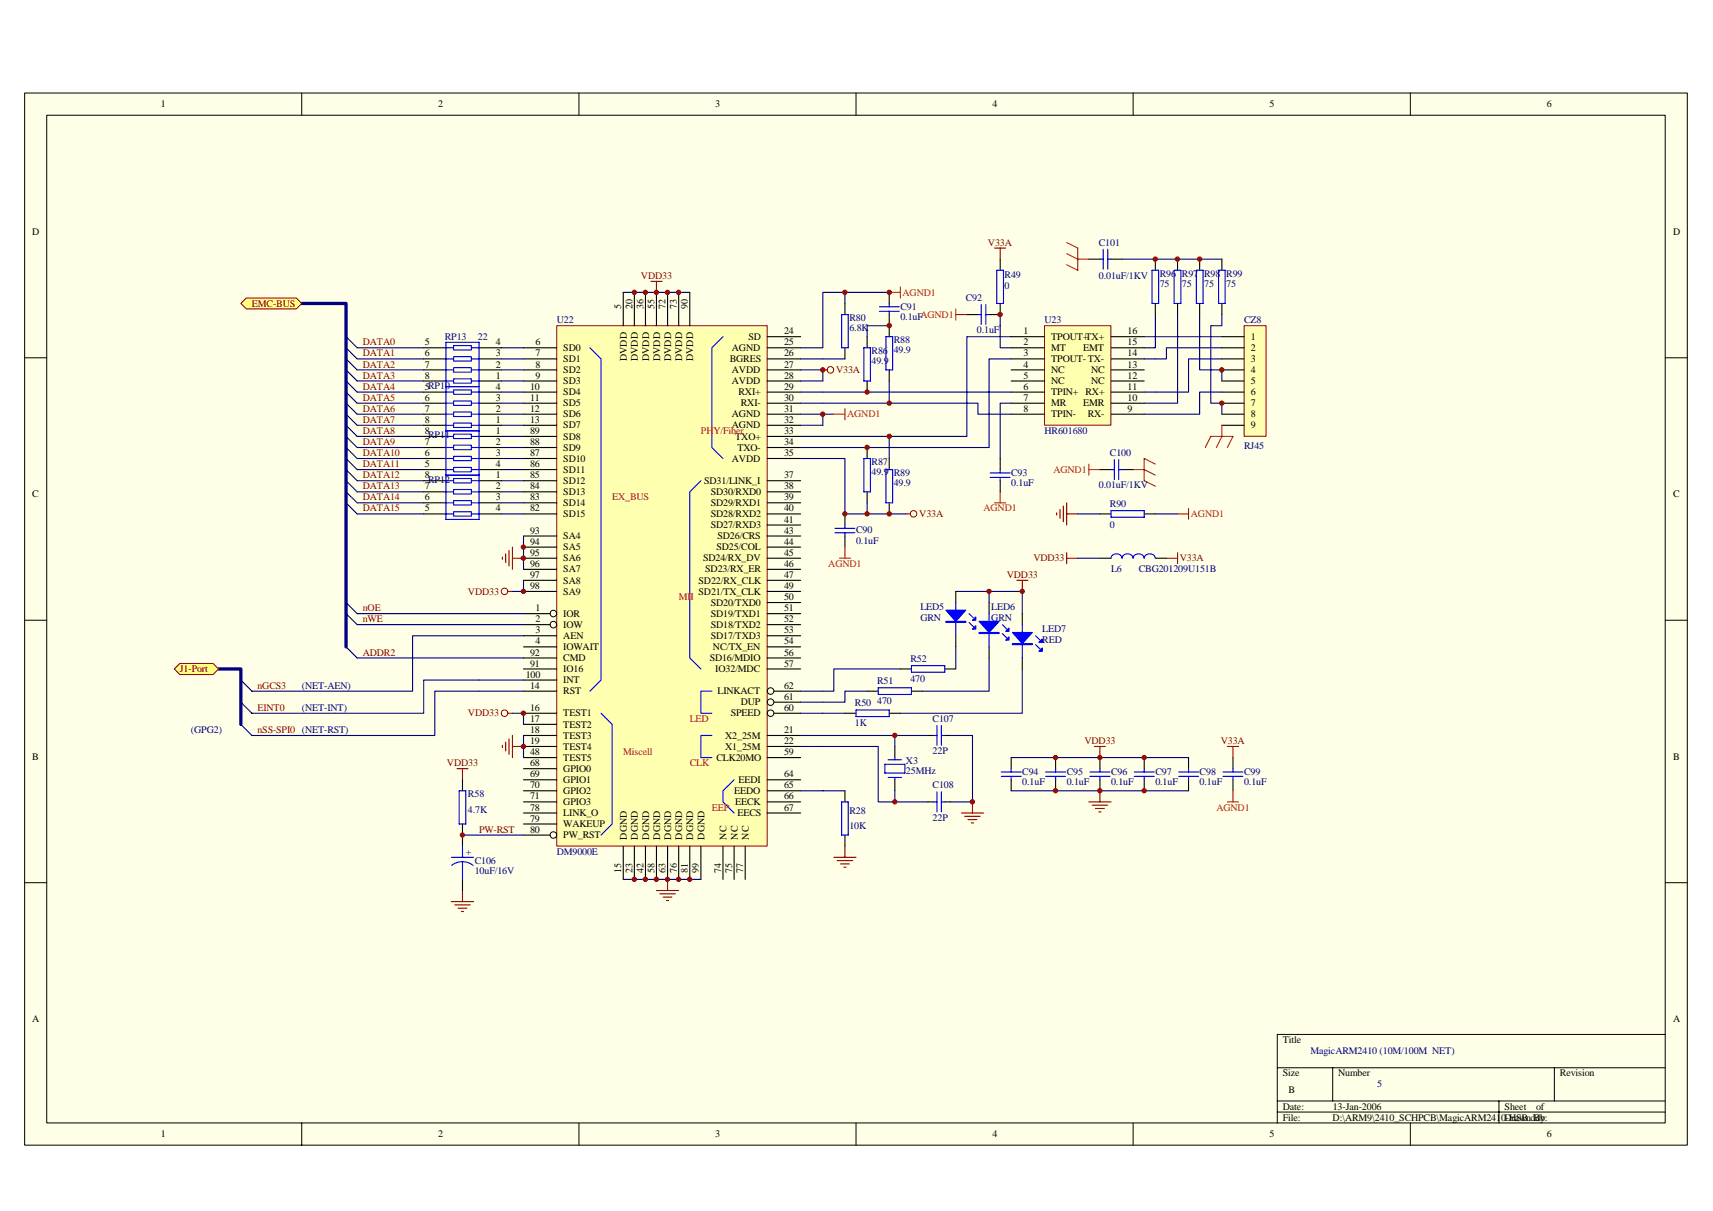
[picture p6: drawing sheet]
<svg xmlns="http://www.w3.org/2000/svg" width="297mm" height="210mm" viewBox="0 0 297 210" stroke-linecap="round" stroke-linejoin="round" font-family="sans-serif">
<path d="M4.3 16.1h288.3v182.5h-288.3z" fill="#ffffe8"/>
<g fill="none" stroke="#000" stroke-width=".17">
<path d="M4.3 16.1h288.3v182.5h-288.3zM8.1 20h280.7v174.7h-280.7zM52.3 16.1v3.9M100.4 16.1v3.9M148.4 16.1v3.9M196.5 16.1v3.9M244.6 16.1v3.9M4.3 62h3.8M288.8 62h3.8M4.3 107.5h3.8M288.8 107.5h3.8M4.3 153.1h3.8"/>
<path d="M288.8 153.1h3.8M288.8 179.4h-67.3v15.3M52.3 194.7v3.9M100.4 194.7v3.9M148.4 194.7v3.9M196.5 194.7v3.9M221.5 185.1h67.3M221.5 190.9h67.3M221.5 192.8h67.3M231.1 185.1v5.8M244.6 194.7v3.9M259.9 190.9v3.8"/>
<path d="M269.5 185.1v5.8"/>
</g>
<path d="M96.6 56.5h36.4v90.2h-36.4z" fill="#ffffb0"/>
<g fill="none" stroke="#800000" stroke-width=".17">
<path d="M96.5 56.5h36.5v90.2h-36.5z"/>
<circle cx="144" cy="64.1" r=".57"/>
<circle cx="158.4" cy="89.1" r=".57"/>
</g>
<g fill="none" stroke="#000" stroke-width=".19">
<path d="M108.1 50.7v5.8M110 50.7v5.8M111.9 50.7v5.8M113.8 50.7v5.8M115.8 50.7v5.8M117.7 50.7v5.8M119.6 50.7v5.8M133.1 58.4h5.7M146.5 52.6v1.9M150.4 58.4v1.9M154.2 50.7v1.9M154.2 54.5v3.9"/>
<path d="M167.7 54.5h1.9M171.5 54.5h1.9M188.8 44.9h1.9M192.7 44.9h1.9M200.3 44.9v2M200.3 52.6v1.9M204.2 44.9v2M204.2 52.6v1.9M208 44.9v2M208 52.6v1.9M211.9 44.9v2M211.9 52.6v1.9"/>
<path d="M90.8 75.7h5.7M90.8 77.6h5.7M90.8 79.5h5.7M90.8 60.3h5.7M90.8 62.2h5.7M90.8 64.1h5.7M90.8 66.1h5.7M90.8 68h5.7M90.8 69.9h5.7M90.8 71.8h5.7M90.8 73.7h5.7M133.1 75.7h5.7"/>
<path d="M133.1 77.6h5.7M133.1 79.5h5.7M133.1 60.3h5.7M133.1 62.2h5.7M133.1 64.1h5.7M133.1 66.1h5.7M133.1 68h5.7M133.1 69.9h5.7M133.1 71.8h5.7M133.1 73.7h5.7M146.5 60.3v1.9M150.4 66.1v1.9"/>
<path d="M150.4 77.6v1.9M154.2 64.1v2M154.2 79.5v1.9M173.4 79.5v1.9M90.8 98.7h5.7M90.8 96.8h5.7M90.8 94.9h5.7M90.8 92.9h5.7M90.8 81.4h5.7M90.8 83.4h5.7M90.8 85.3h5.7M90.8 87.2h5.7"/>
<path d="M90.8 89.1h5.7M133.1 98.7h5.7M133.1 96.8h5.7M133.1 94.9h5.7M133.1 92.9h5.7M133.1 83.4h5.7M133.1 85.3h5.7M133.1 87.2h5.7M133.1 89.1h5.7M133.1 91h5.7M146.5 89.1v1.9M146.5 92.9v2"/>
<path d="M150.4 85.3v1.9M154.2 87.2v1.9M173.4 83.4v1.9M190.7 81.4h2M190.7 89.1h2M194.6 81.4h1.9M198.4 89.1h1.9M90.8 102.6h5.7M90.8 100.6h5.7M90.8 114.1h5.7M90.8 116h5.7M90.8 106.4h4.6"/>
<path d="M90.8 108.3h4.6M90.8 110.2h5.7M90.8 112.2h5.7M90.8 119.8h5.7M90.8 117.9h5.7M133.1 102.6h5.7M133.1 100.6h5.7M133.1 114.1h5.7M133.1 116h5.7M133.1 106.4h5.7M133.1 108.3h5.7M133.1 110.2h5.7"/>
<path d="M133.1 112.2h5.7M133.1 104.5h5.7M134.2 119.8h4.6M90.8 123.7h5.7M90.8 125.6h5.7M90.8 127.5h5.7M90.8 129.4h5.7M90.8 131.4h5.7M90.8 135.2h5.7M90.8 137.1h5.7M90.8 139h5.7M90.8 133.3h5.7"/>
<path d="M133.1 127.5h5.7M133.1 129.4h5.7M133.1 131.4h5.7M133.1 135.2h5.7M133.1 137.1h5.7M133.1 139h5.7M134.2 123.7h4.6M134.2 121.8h4.6M175.3 131.4v1.9M175.3 135.2v1.9M183 131.4v1.9M183 135.2v1.9"/>
<path d="M190.7 131.4v1.9M190.7 135.2v1.9M198.4 131.4v1.9M198.4 135.2v1.9M206.1 131.4v1.9M206.1 135.2v1.9M213.8 131.4v1.9M213.8 135.2v1.9M90.8 141h5.7M90.8 142.9h5.7M90.8 144.8h4.6M108.1 146.7v5.8"/>
<path d="M110 146.7v5.8M111.9 146.7v5.8M113.8 146.7v5.8M115.8 146.7v5.8M117.7 146.7v5.8M119.6 146.7v5.8M121.5 146.7v5.8M125.4 146.7v5.8M127.3 146.7v5.8M129.2 146.7v5.8M133.1 141h5.7"/>
</g>
<g fill="none" stroke="#000" stroke-width=".17">
<circle cx="95.9" cy="108.3" r=".57"/>
<circle cx="95.9" cy="106.4" r=".57"/>
<circle cx="133.6" cy="119.8" r=".57"/>
<circle cx="133.6" cy="121.7" r=".57"/>
<circle cx="133.6" cy="123.7" r=".57"/>
<circle cx="96" cy="144.8" r=".57"/>
</g>
<g fill="none" stroke="#00f" stroke-width=".19">
<path d="M125.4 58.4l-2 1.9v17.3l2 1.9M145.9 54.5h1.2v5.8h-1.2zM152.5 53.2h3.4M152.5 54h3.4M153.6 58.4h1.2v5.7h-1.2zM154.2 52.6v.6M154.2 54v.5M169.6 54.5h.6M170.2 52.8v3.5M170.9 54.5h.6M170.9 52.8v3.5M190.7 44.9h.6"/>
<path d="M191.3 43.2v3.5M192.1 44.9h.6M192.1 43.2v3.5M199.8 46.9h1.1v5.7h-1.1zM203.6 46.9h1.2v5.7h-1.2zM207.5 46.9h1.1v5.7h-1.1zM211.3 46.9h1.1v5.7h-1.1zM102.3 60.3l1.9 1.9v55.7l-1.9 1.9M149.8 60.3h1.1v5.8h-1.1zM149.8 79.5h1.1v5.8h-1.1zM193.2 79.7v3.5M194 79.7v3.5"/>
<path d="M121.5 83.4l-1.9 1.9v28.8l1.9 1.9M144.8 92.4h3.4M144.8 91.6h3.4M146.5 91v.6M146.5 92.4v.5M153.6 81.4h1.2v5.8h-1.2zM171.7 82h3.5M171.7 82.8h3.5M173.4 81.4v.6M173.4 82.8v.6M192.7 88.5h5.7v1.2h-5.7zM192.7 81.4h.5"/>
<path d="M194 81.4h.6M123.4 119.8h-1.9v3.9h1.9M104.2 123.7l1.9 1.9v17.3l-1.9 1.9M123.4 127.5h-1.9v3.9h1.9M127.3 135.2l-1.9 1.9v1.9l1.9 2M173.6 133.9h3.5M173.6 134.6h3.5M175.3 133.3v.6M175.3 134.6v.6M181.3 133.9h3.5M181.3 134.6h3.5M183 133.3v.6"/>
<path d="M183 134.6v.6M189 133.9h3.5M189 134.6h3.5M190.7 133.3v.6M190.7 134.6v.6M196.7 133.9h3.4M196.7 134.6h3.4M198.4 133.3v.6M198.4 134.6v.6M204.4 133.9h3.4M204.4 134.6h3.4M206.1 133.3v.6"/>
<path d="M206.1 134.6v.6M212.1 133.9h3.4M212.1 134.6h3.4M213.8 133.3v.6M213.8 134.6v.6"/>
</g>
<g fill="none" stroke="#000080" stroke-width=".19">
<path d="M146.5 50.7v1.9M154.2 50.7h-11.5v9.6h-3.9M154.2 56.5h-3.8v1.9M173.4 54.5v5.8h1.9M194.6 44.9h17.3M198.4 58.4h13.5M200.3 54.5v5.8h-1.9M204.2 54.5v15.4h-5.8M208 54.5v9.6h3.9v2M211.9 54.5v2h-2v13.4h2v1.9M61.9 62.2h11.6M61.9 68h11.6"/>
<path d="M61.9 60.3h11.6M61.9 64.1h11.6M61.9 66.1h11.6M61.9 69.9h11.6M61.9 71.8h11.6M61.9 73.7h11.6M61.9 75.7h11.6M61.9 77.6h11.6M61.9 79.5h11.6M142.7 64.1v2M142.7 62.2h3.8M144.6 71.8h-1.9v1.9"/>
<path d="M154.2 66.1v3.8M154.2 75.7v3.8M175.3 69.9h-1.9v9.6M211.9 60.3h-9.6v1.9h-3.9M211.9 62.2h-5.8v5.8h-7.7M211.9 68h-3.9v3.8h-9.6M61.9 89.1h11.6M61.9 81.4h11.6M61.9 83.4h11.6M61.9 85.3h11.6M61.9 87.2h11.6M150.4 87.2v1.9h6.7"/>
<path d="M186.9 89.1h3.8M200.3 89.1h3.9M175.3 137.1h30.8M175.3 131.4h30.8"/>
</g>
<g fill="none" stroke="#800000" stroke-width=".19">
<path d="M172.5 43h1.9M173.4 43v1.9M142.7 64.1h.7M157.1 89.1h.8M183.2 88.9v.4M183.8 88.3v1.6M184.4 87.8v2.7M185 87.2v3.8M185 89.1h1.9M188.8 139h3.9M189.4 139.6h2.7M189.8 129.4h1.9"/>
<path d="M190.7 129.4v2M190.7 137.1v1.9M212.8 129.4h2M213.8 129.4v2M190 140.2h1.5M190.5 140.8h.4"/>
</g>
<g fill="none" stroke="#f00" stroke-width=".19">
<path d="M154.2 50.7h1.9M156.1 49.7v2M165.7 53.6v1.9M165.7 54.5h2M185 42.1l1.9 .9v3.9l-1.9-1M185 44l1.9 .9h1.9M144.6 71.8h1.9M146.5 70.9v1.9M145.6 96.8h1.9M146.5 94.9v1.9M172.5 87.2h1.9M173.4 85.3v1.9"/>
<path d="M188.8 81.4h1.9M188.8 80.5v1.9M196.5 81.4h1.9l1.9 1M200.3 80.5l-1.9-1v3.9l1.9 .9M204.2 89.1h1.9M206.1 88.2v1.9M212.8 139h2M213.8 137.1v1.9"/>
</g>
<path d="M215.7 56.5h3.8v19.1h-3.8z" fill="#ffffb0"/>
<path d="M215.7 56.5h3.8v19.1h-3.8z" fill="none" stroke="#800000" stroke-width=".17"/>
<path d="M211.9 58.4h3.8M211.9 60.3h3.8M211.9 62.2h3.8M211.9 64.1h3.8M211.9 66.1h3.8M211.9 68h3.8M211.9 69.9h3.8M211.9 71.8h3.8M211.9 73.7h3.8" fill="none" stroke="#000" stroke-width=".19"/>
<path d="M175.3 58.4h-7.6v17.3h-25M142.7 69.9h26.9v1.9h5.7M142.7 68h32.6M175.3 62.2h-3.8v15.4h-28.8M61.9 106.4h28.9M61.9 108.3h28.9" fill="none" stroke="#000080" stroke-width=".19"/>
<path d="M181.1 56.5h11.5v17.2h-11.5z" fill="#ffffb0"/>
<g fill="none" stroke="#800000" stroke-width=".17">
<path d="M181.1 56.5h11.5v17.2h-11.5z"/>
<circle cx="87.5" cy="102.5" r=".57"/>
<circle cx="87.5" cy="123.7" r=".57"/>
</g>
<g fill="none" stroke="#000" stroke-width=".19">
<path d="M175.3 58.4h5.8M192.7 58.4h5.7M73.5 60.3h3.8M73.5 62.2h3.8M73.5 64.1h3.8M73.5 66.1h3.8M73.5 68h3.8M73.5 69.9h3.8M73.5 71.8h3.8M73.5 73.7h3.8M73.5 75.7h3.8M73.5 77.6h3.8"/>
<path d="M73.5 79.5h3.8M83.1 60.3h3.8M83.1 62.2h3.8M83.1 64.1h3.8M83.1 66.1h3.8M83.1 68h3.8M83.1 69.9h3.8M83.1 71.8h3.8M83.1 73.7h3.8M83.1 75.7h3.8M83.1 77.6h3.8M83.1 79.5h3.8"/>
<path d="M175.3 60.3h5.8M175.3 62.2h5.8M175.3 64.1h5.8M175.3 66.1h5.8M175.3 68h5.8M175.3 69.9h5.8M175.3 71.8h5.8M192.7 60.3h5.7M192.7 62.2h5.7M192.7 64.1h5.7M192.7 66.1h5.7M192.7 68h5.7"/>
<path d="M192.7 69.9h5.7M192.7 71.8h5.7M73.5 83.4h3.8M73.5 85.3h3.8M73.5 87.2h3.8M73.5 89.1h3.8M73.5 81.4h3.8M83.1 83.4h3.8M83.1 85.3h3.8M83.1 87.2h3.8M83.1 89.1h3.8M83.1 81.4h3.8"/>
<path d="M190.7 96.8h2M200.3 96.8h2M150.4 119.8h1.9M156.1 116h1.9M158 119.8h2M163.8 116h1.9M165.7 102.6v1.9M165.7 110.2v2M171.5 104.5v1.9M171.5 112.2v1.9M177.3 106.4v1.9M177.3 114.1v1.9"/>
<path d="M80.2 135.2v1.9M146.5 123.7h1.9M146.5 137.1v1.9M154.2 123.7h1.9M155.2 129.4v2M155.2 135.2v1.9M160.9 139h1M160.9 127.5h1M163.8 139h1M163.8 127.5h1M80.2 142.9v3.8M80.2 152.5v1.9"/>
<path d="M146.5 144.8v1.9"/>
</g>
<g fill="none" stroke="#000080" stroke-width=".19">
<path d="M60 58.4l1.9 1.9M108.1 50.7h11.5M60 60.3l1.9 1.9M60 62.2l1.9 1.9M60 64.1l1.9 2M60 66.1l1.9 1.9M60 68l1.9 1.9M60 69.9l1.9 1.9M60 71.8l1.9 1.9M60 73.7l1.9 2M60 75.7l1.9 1.9M60 77.6l1.9 1.9"/>
<path d="M60 79.5l1.9 1.9M86.9 62.2h3.9M86.9 64.1h3.9M86.9 66.1h3.9M86.9 68h3.9M86.9 69.9h3.9M86.9 71.8h3.9M86.9 73.7h3.9M86.9 75.7h3.9M86.9 77.6h3.9M86.9 60.3h3.9M86.9 79.5h3.9"/>
<path d="M138.8 79.5h7.7v9.6h3.9M138.8 62.2h3.9M138.8 64.1h3.9M138.8 66.1h3.9M138.8 68h3.9M138.8 69.9h3.9M138.8 71.8h3.9M138.8 73.7h3.9M138.8 75.7h3.9M138.8 77.6h3.9M60 81.4l1.9 2M60 83.4l1.9 1.9"/>
<path d="M60 85.3l1.9 1.9M60 87.2l1.9 1.9M86.9 81.4h3.9M86.9 83.4h3.9M86.9 85.3h3.9M86.9 87.2h3.9M86.9 89.1h3.9M90.8 92.9v5.8M186.9 96.8h3.8M60 104.5l1.9 1.9M60 106.4l1.9 1.9M61.9 114.1h28.9"/>
<path d="M83.1 117.9h7.7M83.1 119.8h7.7M90.8 100.6v2h-1.9M150.4 119.8h-3.9v2h-7.7M156.1 116h-11.5v3.8h-5.8M165.7 102.6h11.6v3.8M165.7 112.2v3.8M171.5 114.1v5.7h-11.5M171.5 102.6v1.9M177.3 116v7.7h-21.2M41.8 121.8l1.9 1.9h14.4M88.9 123.7h1.9v1.9"/>
<path d="M90.8 127.5v3.9M138.8 129.4h13.5v9.6h8.6M138.8 123.7h7.7M138.8 127.5h22.1M138.8 137.1h7.7M155.2 127.5v1.9M155.2 137.1v1.9M164.8 127.5h3.8v11.5h-3.8M80.2 144.8h10.6M108.1 152.5h13.4"/>
</g>
<g fill="none" stroke="#800000" stroke-width=".19">
<path d="M112.9 48.8h1.9M113.8 48.8v1.9M87.1 96.6v.4M87.7 96v1.6M88.3 95.4v2.7M88.9 94.9v3.8M88.9 96.8h1.9M185 96.8h1.9M185 95.8v1.9M202.3 96.8h1.9M204.2 95.8v1.9M88.1 102.6h.8"/>
<path d="M176.3 100.6h1.9M177.3 100.6v2M79.2 133.3h1.9M80.2 133.3v1.9M87.1 129.2v.4M87.7 128.7v1.5M88.1 123.7h.8M88.3 128.1v2.7M88.9 127.5v3.9M88.9 129.4h1.9M168.6 139v2M78.3 156.3h3.8"/>
<path d="M78.8 156.9h2.8M79.4 157.5h1.6M80 158.1h.4M80.2 154.4v1.9M113.8 154.4h3.9M114.4 155h2.7M115 155.6h1.5M115.6 156.1h.3M115.8 152.5v1.9M144.6 148.7h3.8M145.2 149.2h2.7M145.8 149.8h1.5"/>
<path d="M146.3 150.4h.4M146.5 146.7v2M166.7 141h3.8M167.3 141.5h2.7M167.8 142.1h1.6M168.4 142.7h.4"/>
</g>
<g fill="none" stroke="#00f" stroke-width=".19">
<path d="M77.3 59.4h5.8v30.7h-5.8zM78.7 59.9h3v.8h-3zM77.3 67h5.8M77.3 73.7h1.4M77.3 74.7h5.8M77.3 71.8h1.4M77.3 69.9h1.4M77.3 68h1.4M77.3 75.7h1.4M77.3 77.6h1.4M77.3 79.5h1.4M77.3 66.1h1.4"/>
<path d="M77.3 64.1h1.4M77.3 62.2h1.4M77.3 60.3h1.4M78.7 73.4h3v.7h-3zM78.7 71.4h3v.8h-3zM78.7 69.5h3v.8h-3zM78.7 67.6h3v.8h-3zM78.7 75.3h3v.8h-3zM78.7 77.2h3v.8h-3zM78.7 79.1h3v.8h-3zM78.7 65.7h3v.7h-3zM78.7 63.8h3v.7h-3z"/>
<path d="M78.7 61.8h3v.8h-3zM81.7 73.7h1.4M81.7 71.8h1.4M81.7 69.9h1.4M81.7 68h1.4M81.7 75.7h1.4M81.7 77.6h1.4M81.7 79.5h1.4M81.7 66.1h1.4M81.7 64.1h1.4M81.7 62.2h1.4M81.7 60.3h1.4"/>
<path d="M77.3 83.4h1.4M77.3 82.4h5.8M77.3 85.3h1.4M77.3 87.2h1.4M77.3 89.1h1.4M77.3 81.4h1.4M78.7 83h3v.7h-3zM78.7 84.9h3v.8h-3zM78.7 86.8h3v.8h-3zM78.7 88.7h3v.8h-3zM78.7 81h3v.8h-3zM81.7 83.4h1.4"/>
<path d="M81.7 85.3h1.4M81.7 87.2h1.4M81.7 89.1h1.4M81.7 81.4h1.4M192.7 96.8a.98 .98 0 0 1 .9-.8 .98 .98 0 0 1 1 .8M194.6 96.8a.97 .97 0 0 1 .9-.8 .97 .97 0 0 1 1 .8M196.5 96.8a.98 .98 0 0 1 .9-.8 .98 .98 0 0 1 1 .8M198.4 96.8a.98 .98 0 0 1 1-.8 .98 .98 0 0 1 .9 .8M152.3 119.3h5.7v1.1h-5.7zM158 115.4h5.8v1.2h-5.8zM165.7 104.5v5.7M168 107.9l.8 .8"/>
<path d="M168 106.4l.8 .8M171.5 106.4v5.8M173.8 109.9l.8 .7M173.8 108.3l.8 .8M177.3 108.3v5.8M179.6 111.8l.8 .7M179.6 110.2l.8 .8M79.6 137.1h1.2v5.8h-1.2zM145.9 139h1.2v5.8h-1.2zM148.4 123.1h5.8v1.1h-5.8zM153.4 132.5h3.5v1.5h-3.5zM154 131.7h2.3"/>
<path d="M154 134.8h2.3M155.2 131.4v.3M155.2 134.8v.4M161.9 139h.6M161.9 127.5h.6M162.5 125.8v3.4M162.5 137.3v3.5M163.2 139h.6M163.2 125.8v3.4M163.2 137.3v3.5M163.2 127.5h.6M78.3 148.7h3.8"/>
<path d="M78.3 150.1a3 3 0 0 1 3.7 0M80.2 146.7v2M80.2 149.4v3.1"/>
</g>
<g fill="#00f" stroke="#00f" stroke-width=".19">
<path d="M164 105.8h3.5l-1.8 1.9z"/>
<path d="M169.2 108.5v.6h-.6z"/>
<path d="M168.6 107.5l.6-.5v.5z"/>
<path d="M169.8 107.7h3.4l-1.7 2z"/>
<path d="M175 110.4v.6h-.6z"/>
<path d="M175 108.9v.6h-.6z"/>
<path d="M175.6 109.7h3.4l-1.7 1.9z"/>
<path d="M180.1 112.9l.6-.5v.5z"/>
<path d="M180.1 111.4l.6-.6v.6z"/>
<path d="M164 107.7h3.5v.2h-3.5z" fill-rule="evenodd"/>
<path d="M169.8 109.7h3.4v.2h-3.4z" fill-rule="evenodd"/>
<path d="M175.6 111.6h3.4v.2h-3.4z" fill-rule="evenodd"/>
</g>
<path d="M52.3 52.6h7.7v59.6M37.9 116h3.9v9.6" fill="none" stroke="#000080" stroke-width=".58"/>
<path d="M30.2 116l1-1h5.8l.9 1-.9 1h-5.8z" fill-rule="evenodd" fill="#ffff80" stroke="#800000" stroke-width=".17"/>
<path d="M83.1 119.8h-7.7v7.7h-31.7l-1.9-1.9M83.1 117.9h-9.6v5.8h-15.4" fill="none" stroke="#000080" stroke-width=".19"/>
<path d="M41.8 52.6l.9-.9h8.7l.9 .9-.9 1h-8.7z" fill-rule="evenodd" fill="#ffff80" stroke="#800000" stroke-width=".17"/>
<path d="M60 112.2l1.9 1.9M90.8 110.2h-19.3v9.6h-27.8l-1.9-1.9" fill="none" stroke="#000080" stroke-width=".19"/>
<path d="M173.4 44.9v2M173.4 52.6v1.9" fill="none" stroke="#000" stroke-width=".19"/>
<path d="M172.8 46.9h1.2v5.7h-1.2z" fill="none" stroke="#00f" stroke-width=".19"/>
<path d="M209 77.6l.9-1.9h3.9l-1 1.9M211.9 73.7v2l-1 1.9" fill="none" stroke="#f00" stroke-width=".19"/>
<g fill="#800000" stroke="#800000" stroke-width=".17">
<circle cx="90.8" cy="102.5" r=".38"/>
<circle cx="90.8" cy="96.8" r=".38"/>
<circle cx="90.8" cy="94.9" r=".38"/>
<circle cx="90.8" cy="129.4" r=".38"/>
<circle cx="119.6" cy="152.5" r=".38"/>
<circle cx="90.8" cy="123.7" r=".38"/>
<circle cx="110" cy="50.7" r=".38"/>
<circle cx="110" cy="152.5" r=".38"/>
<circle cx="111.9" cy="50.7" r=".38"/>
<circle cx="111.9" cy="152.5" r=".38"/>
<circle cx="113.8" cy="50.7" r=".38"/>
<circle cx="113.8" cy="152.5" r=".38"/>
<circle cx="115.7" cy="152.5" r=".38"/>
<circle cx="117.7" cy="50.7" r=".38"/>
<circle cx="115.7" cy="50.7" r=".38"/>
<circle cx="117.7" cy="152.5" r=".38"/>
<circle cx="198.4" cy="137.1" r=".38"/>
<circle cx="198.4" cy="131.3" r=".38"/>
<circle cx="190.7" cy="137.1" r=".38"/>
<circle cx="190.7" cy="131.3" r=".38"/>
<circle cx="183" cy="137.1" r=".38"/>
<circle cx="183" cy="131.3" r=".38"/>
<circle cx="142.7" cy="64.1" r=".38"/>
<circle cx="142.7" cy="71.8" r=".38"/>
<circle cx="146.5" cy="50.7" r=".38"/>
<circle cx="154.2" cy="50.7" r=".38"/>
<circle cx="211.9" cy="69.9" r=".38"/>
<circle cx="211.9" cy="64.1" r=".38"/>
<circle cx="208" cy="44.9" r=".38"/>
<circle cx="204.2" cy="44.9" r=".38"/>
<circle cx="200.3" cy="44.9" r=".38"/>
<circle cx="173.4" cy="54.5" r=".38"/>
<circle cx="154.2" cy="56.4" r=".38"/>
<circle cx="146.5" cy="89.1" r=".38"/>
<circle cx="150.3" cy="89.1" r=".38"/>
<circle cx="154.2" cy="75.7" r=".38"/>
<circle cx="154.2" cy="89.1" r=".38"/>
<circle cx="150.3" cy="77.6" r=".38"/>
<circle cx="154.2" cy="69.9" r=".38"/>
<circle cx="150.3" cy="68" r=".38"/>
<circle cx="171.5" cy="102.5" r=".38"/>
<circle cx="177.3" cy="102.5" r=".38"/>
<circle cx="168.6" cy="139" r=".38"/>
<circle cx="155.2" cy="127.5" r=".38"/>
<circle cx="155.2" cy="139" r=".38"/>
<circle cx="80.2" cy="144.8" r=".38"/>
</g>
<g font-size="1.7">
<text x="27.9" y="18.6">1</text>
<text x="76" y="18.6">2</text>
<text x="124" y="18.6">3</text>
<text x="172.1" y="18.6">4</text>
<text x="220.1" y="18.6">5</text>
<text x="268.2" y="18.6">6</text>
<text x="5.6" y="40.7">D</text>
<text x="290.1" y="40.7">D</text>
<text x="107.7" y="53.6" transform="rotate(-90 107.7 53.6)">5</text>
<text x="109.7" y="53.6" transform="rotate(-90 109.7 53.6)">20</text>
<text x="111.6" y="53.6" transform="rotate(-90 111.6 53.6)">36</text>
<text x="113.5" y="53.6" transform="rotate(-90 113.5 53.6)">55</text>
<text x="115.4" y="53.6" transform="rotate(-90 115.4 53.6)">72</text>
<text x="117.3" y="53.6" transform="rotate(-90 117.3 53.6)">73</text>
<text x="119.3" y="53.6" transform="rotate(-90 119.3 53.6)">90</text>
<text x="73.7" y="59.9">5</text>
<text x="86" y="59.9">4</text>
<text x="92.9" y="59.9">6</text>
<text x="129.8" y="58.9">SD</text>
<text x="136" y="58">24</text>
<text x="136" y="59.9">25</text>
<text x="177.5" y="58">1</text>
<text x="177.5" y="59.9">2</text>
<text x="182.3" y="58.9">TPOUT+TX+</text>
<text x="195.5" y="58">16</text>
<text x="195.5" y="59.9">15</text>
<text x="216.9" y="58.9">1</text>
<text x="73.7" y="65.6">8</text>
<text x="73.7" y="63.7">7</text>
<text x="73.7" y="61.8">6</text>
<text x="86" y="65.6">1</text>
<text x="86" y="63.7">2</text>
<text x="86" y="61.8">3</text>
<text x="92.9" y="61.8">7</text>
<text x="92.9" y="63.7">8</text>
<text x="92.9" y="65.6">9</text>
<text x="97.7" y="60.9">SD0</text>
<text x="97.7" y="62.8">SD1</text>
<text x="97.7" y="64.7">SD2</text>
<text x="108.7" y="62.6" transform="rotate(-90 108.7 62.6)">DVDD</text>
<text x="110.6" y="62.6" transform="rotate(-90 110.6 62.6)">DVDD</text>
<text x="112.5" y="62.6" transform="rotate(-90 112.5 62.6)">DVDD</text>
<text x="114.5" y="62.6" transform="rotate(-90 114.5 62.6)">DVDD</text>
<text x="116.4" y="62.6" transform="rotate(-90 116.4 62.6)">DVDD</text>
<text x="118.3" y="62.6" transform="rotate(-90 118.3 62.6)">DVDD</text>
<text x="120.2" y="62.6" transform="rotate(-90 120.2 62.6)">DVDD</text>
<text x="126.5" y="62.8">BGRES</text>
<text x="126.9" y="60.9">AGND</text>
<text x="126.9" y="64.7">AVDD</text>
<text x="136" y="61.8">26</text>
<text x="136" y="63.7">27</text>
<text x="136" y="65.6">28</text>
<text x="177.5" y="61.8">3</text>
<text x="177.5" y="63.7">4</text>
<text x="177.5" y="65.6">5</text>
<text x="182.3" y="60.9">MT</text>
<text x="182.3" y="62.8">TPOUT-TX-</text>
<text x="182.3" y="64.7">NC</text>
<text x="187.9" y="60.9">EMT</text>
<text x="189.2" y="64.7">NC</text>
<text x="195.5" y="61.8">14</text>
<text x="195.5" y="63.7">13</text>
<text x="195.5" y="65.6">12</text>
<text x="216.9" y="60.9">2</text>
<text x="216.9" y="62.8">3</text>
<text x="216.9" y="64.7">4</text>
<text x="73.7" y="71.4">7</text>
<text x="73.7" y="69.5">6</text>
<text x="73.7" y="67.6">5RP10</text>
<text x="86" y="71.4">2</text>
<text x="86" y="69.5">3</text>
<text x="86" y="67.6">4</text>
<text x="91.9" y="67.6">10</text>
<text x="91.9" y="69.5">11</text>
<text x="91.9" y="71.4">12</text>
<text x="97.7" y="66.6">SD3</text>
<text x="97.7" y="68.5">SD4</text>
<text x="97.7" y="70.4">SD5</text>
<text x="126.9" y="66.6">AVDD</text>
<text x="128.1" y="68.5">RXI+</text>
<text x="128.5" y="70.4">RXI-</text>
<text x="136" y="67.6">29</text>
<text x="136" y="69.5">30</text>
<text x="136" y="71.4">31</text>
<text x="177.5" y="67.6">6</text>
<text x="177.5" y="69.5">7</text>
<text x="177.5" y="71.4">8</text>
<text x="182.3" y="66.6">NC</text>
<text x="182.3" y="68.5">TPIN+ RX+</text>
<text x="182.3" y="70.4">MR</text>
<text x="187.9" y="70.4">EMR</text>
<text x="189.2" y="66.6">NC</text>
<text x="195.5" y="67.6">11</text>
<text x="195.5" y="69.5">10</text>
<text x="195.5" y="71.4">9</text>
<text x="216.9" y="66.6">5</text>
<text x="216.9" y="68.5">6</text>
<text x="216.9" y="70.4">7</text>
<text x="73.7" y="73.3">8</text>
<text x="73.7" y="75.2">8</text>
<text x="73.7" y="77.2">7</text>
<text x="86" y="73.3">1</text>
<text x="86" y="75.2">1</text>
<text x="86" y="77.2">2</text>
<text x="91.9" y="75.2">89</text>
<text x="91.9" y="77.2">88</text>
<text x="91.9" y="73.3">13</text>
<text x="97.7" y="76.2">SD8</text>
<text x="97.7" y="72.4">SD6</text>
<text x="97.7" y="74.3">SD7</text>
<text x="126.9" y="72.4">AGND</text>
<text x="126.9" y="74.3">AGND</text>
<text x="127.5" y="76.2">TXO+</text>
<text x="136" y="75.2">33</text>
<text x="136" y="77.2">34</text>
<text x="136" y="73.3">32</text>
<text x="182.3" y="72.4">TPIN-</text>
<text x="188.6" y="72.4">RX-</text>
<text x="216.9" y="72.4">8</text>
<text x="216.9" y="74.3">9</text>
<text x="73.7" y="82.9">8</text>
<text x="73.7" y="79.1">6</text>
<text x="73.7" y="81">5</text>
<text x="86" y="82.9">1</text>
<text x="86" y="79.1">3</text>
<text x="86" y="81">4</text>
<text x="91.9" y="79.1">87</text>
<text x="91.9" y="81">86</text>
<text x="91.9" y="82.9">85</text>
<text x="97.7" y="78.1">SD9</text>
<text x="97.7" y="80.1">SD10</text>
<text x="97.7" y="82">SD11</text>
<text x="97.7" y="83.9">SD12</text>
<text x="122.1" y="83.9">SD31/LINK_I</text>
<text x="126.9" y="80.1">AVDD</text>
<text x="127.9" y="78.1">TXO-</text>
<text x="136" y="82.9">37</text>
<text x="136" y="79.1">35</text>
<text x="5.6" y="86.2">C</text>
<text x="73.7" y="84.9">7</text>
<text x="73.7" y="86.8">6</text>
<text x="73.7" y="88.7">5</text>
<text x="86" y="84.9">2</text>
<text x="86" y="86.8">3</text>
<text x="86" y="88.7">4</text>
<text x="91.9" y="84.9">84</text>
<text x="91.9" y="86.8">83</text>
<text x="91.9" y="88.7">82</text>
<text x="97.7" y="85.8">SD13</text>
<text x="97.7" y="87.7">SD14</text>
<text x="97.7" y="89.7">SD15</text>
<text x="123.3" y="85.8">SD30/RXD0</text>
<text x="123.3" y="87.7">SD29/RXD1</text>
<text x="123.3" y="89.7">SD28/RXD2</text>
<text x="136" y="84.9">38</text>
<text x="136" y="86.8">39</text>
<text x="136" y="88.7">40</text>
<text x="290.1" y="86.2">C</text>
<text x="91.9" y="94.4">94</text>
<text x="91.9" y="92.5">93</text>
<text x="97.7" y="95.4">SA5</text>
<text x="97.7" y="93.5">SA4</text>
<text x="123.3" y="91.6">SD27/RXD3</text>
<text x="124.2" y="95.4">SD25/COL</text>
<text x="124.4" y="93.5">SD26/CRS</text>
<text x="136" y="90.6">41</text>
<text x="136" y="92.5">43</text>
<text x="136" y="94.4">44</text>
<text x="91.9" y="100.2">97</text>
<text x="91.9" y="98.3">96</text>
<text x="91.9" y="96.4">95</text>
<text x="97.7" y="101.2">SA8</text>
<text x="97.7" y="99.3">SA7</text>
<text x="97.7" y="97.3">SA6</text>
<text x="121.1" y="101.2">SD22/RX_CLK</text>
<text x="121.9" y="97.3">SD24/RX_DV</text>
<text x="122.3" y="99.3">SD23/RX_ER</text>
<text x="136" y="100.2">47</text>
<text x="136" y="96.4">45</text>
<text x="136" y="98.3">46</text>
<text x="91.9" y="102.1">98</text>
<text x="92.9" y="106">1</text>
<text x="92.9" y="107.9">2</text>
<text x="97.7" y="103.1">SA9</text>
<text x="97.7" y="106.9">IOR</text>
<text x="121.1" y="103.1">SD21/TX_CLK</text>
<text x="123.3" y="105">SD20/TXD0</text>
<text x="123.3" y="106.9">SD19/TXD1</text>
<text x="136" y="104.1">50</text>
<text x="136" y="106">51</text>
<text x="136" y="107.9">52</text>
<text x="136" y="102.1">49</text>
<text x="91.9" y="113.7">92</text>
<text x="92.9" y="109.8">3</text>
<text x="92.9" y="111.7">4</text>
<text x="97.7" y="108.9">IOW</text>
<text x="97.7" y="110.8">AEN</text>
<text x="97.7" y="112.7">IOWAIT</text>
<text x="123.3" y="108.9">SD18/TXD2</text>
<text x="123.3" y="110.8">SD17/TXD3</text>
<text x="123.6" y="112.7">NC/TX_EN</text>
<text x="136" y="111.7">54</text>
<text x="136" y="109.8">53</text>
<text x="136" y="113.7">56</text>
<text x="91.2" y="117.5">100</text>
<text x="91.9" y="115.6">91</text>
<text x="91.9" y="119.4">14</text>
<text x="97.7" y="114.6">CMD</text>
<text x="97.7" y="116.5">IO16</text>
<text x="97.7" y="118.5">INT</text>
<text x="123.1" y="114.6">SD16/MDIO</text>
<text x="124" y="116.5">IO32/MDC</text>
<text x="136" y="119.4">62</text>
<text x="136" y="115.6">57</text>
<text x="91.9" y="123.3">16</text>
<text x="91.9" y="125.2">17</text>
<text x="97.7" y="120.4">RST</text>
<text x="97.7" y="124.2">TEST1</text>
<text x="124.4" y="120.4">LINKACT</text>
<text x="126.7" y="124.2">SPEED</text>
<text x="128.5" y="122.3">DUP</text>
<text x="136" y="123.3">60</text>
<text x="136" y="121.3">61</text>
<text x="5.6" y="131.7">B</text>
<text x="91.9" y="127.1">18</text>
<text x="91.9" y="129">19</text>
<text x="91.9" y="130.9">48</text>
<text x="97.7" y="126.2">TEST2</text>
<text x="97.7" y="128.1">TEST3</text>
<text x="97.7" y="130">TEST4</text>
<text x="97.7" y="131.9">TEST5</text>
<text x="124.2" y="131.9">CLK20MO</text>
<text x="125.7" y="128.1">X2_25M</text>
<text x="125.7" y="130">X1_25M</text>
<text x="136" y="127.1">21</text>
<text x="136" y="129">22</text>
<text x="136" y="130.9">59</text>
<text x="290.1" y="131.7">B</text>
<text x="91.9" y="132.9">68</text>
<text x="91.9" y="134.8">69</text>
<text x="91.9" y="136.7">70</text>
<text x="97.7" y="133.8">GPIO0</text>
<text x="97.7" y="135.7">GPIO1</text>
<text x="97.7" y="137.7">GPIO2</text>
<text x="127.3" y="137.7">EEDO</text>
<text x="128.1" y="135.7">EEDI</text>
<text x="136" y="134.8">64</text>
<text x="136" y="136.7">65</text>
<text x="91.9" y="138.6">71</text>
<text x="91.9" y="140.5">78</text>
<text x="91.9" y="142.5">79</text>
<text x="97.7" y="139.6">GPIO3</text>
<text x="97.7" y="141.5">LINK_O</text>
<text x="97.7" y="143.4">WAKEUP</text>
<text x="127.5" y="139.6">EECK</text>
<text x="127.9" y="141.5">EECS</text>
<text x="136" y="138.6">66</text>
<text x="136" y="140.5">67</text>
<text x="91.9" y="144.4">80</text>
<text x="97.7" y="145.4">PW_RST</text>
<text x="108.7" y="145.6" transform="rotate(-90 108.7 145.6)">DGND</text>
<text x="110.6" y="145.6" transform="rotate(-90 110.6 145.6)">DGND</text>
<text x="112.5" y="145.6" transform="rotate(-90 112.5 145.6)">DGND</text>
<text x="114.5" y="145.6" transform="rotate(-90 114.5 145.6)">DGND</text>
<text x="116.4" y="145.6" transform="rotate(-90 116.4 145.6)">DGND</text>
<text x="118.3" y="145.6" transform="rotate(-90 118.3 145.6)">DGND</text>
<text x="120.2" y="145.6" transform="rotate(-90 120.2 145.6)">DGND</text>
<text x="122.1" y="145.6" transform="rotate(-90 122.1 145.6)">DGND</text>
<text x="126" y="145.6" transform="rotate(-90 126 145.6)">NC</text>
<text x="127.9" y="145.6" transform="rotate(-90 127.9 145.6)">NC</text>
<text x="129.8" y="145.6" transform="rotate(-90 129.8 145.6)">NC</text>
<text x="107.7" y="151.3" transform="rotate(-90 107.7 151.3)">15</text>
<text x="109.7" y="151.3" transform="rotate(-90 109.7 151.3)">23</text>
<text x="111.6" y="151.3" transform="rotate(-90 111.6 151.3)">42</text>
<text x="113.5" y="151.3" transform="rotate(-90 113.5 151.3)">58</text>
<text x="115.4" y="151.3" transform="rotate(-90 115.4 151.3)">63</text>
<text x="117.3" y="151.3" transform="rotate(-90 117.3 151.3)">76</text>
<text x="119.3" y="151.3" transform="rotate(-90 119.3 151.3)">81</text>
<text x="121.2" y="151.3" transform="rotate(-90 121.2 151.3)">99</text>
<text x="125" y="151.3" transform="rotate(-90 125 151.3)">74</text>
<text x="127" y="151.3" transform="rotate(-90 127 151.3)">75</text>
<text x="128.9" y="151.3" transform="rotate(-90 128.9 151.3)">77</text>
<text x="5.6" y="177.2">A</text>
<text x="290.1" y="177.2">A</text>
<text x="222.4" y="180.9">Title</text>
<text x="222.4" y="186.6">Size</text>
<text x="223.4" y="189.5">B</text>
<text x="232" y="186.6">Number</text>
<text x="270.5" y="186.6">Revision</text>
<text x="27.9" y="197.2">1</text>
<text x="76" y="197.2">2</text>
<text x="124" y="197.2">3</text>
<text x="172.1" y="197.2">4</text>
<text x="220.1" y="197.2">5</text>
<text x="222.4" y="192.4">Date:</text>
<text x="222.4" y="194.3">File:</text>
<text x="231.1" y="194.3">D:\ARM9\2410_SCHPCB\MagicARM2410-HSB.ddb</text>
<text x="231.1" y="192.4">13-Jan-2006</text>
<text x="260.9" y="194.3">Drawn By:</text>
<text x="260.9" y="192.4">Sheet</text>
<text x="266.4" y="192.4">of</text>
<text x="268.2" y="197.2">6</text>
</g>
<g font-size="1.7" fill="#800000">
<text x="171.3" y="42.6">V33A</text>
<text x="43.7" y="53.2">EMC-BUS</text>
<text x="111.1" y="48.4">VDD33</text>
<text x="62.9" y="59.9">DATA0</text>
<text x="62.9" y="65.6">DATA3</text>
<text x="62.9" y="63.7">DATA2</text>
<text x="62.9" y="61.8">DATA1</text>
<text x="145" y="64.7">V33A</text>
<text x="62.9" y="71.4">DATA6</text>
<text x="62.9" y="69.5">DATA5</text>
<text x="62.9" y="67.6">DATA4</text>
<text x="62.9" y="73.3">DATA7</text>
<text x="62.9" y="77.2">DATA9</text>
<text x="62.9" y="75.2">DATA8</text>
<text x="62.9" y="81">DATA11</text>
<text x="62.9" y="79.1">DATA10</text>
<text x="62.9" y="82.9">DATA12</text>
<text x="62.9" y="88.7">DATA15</text>
<text x="62.9" y="86.8">DATA14</text>
<text x="62.9" y="84.9">DATA13</text>
<text x="159.4" y="89.7">V33A</text>
<text x="174.6" y="100.2">VDD33</text>
<text x="179.2" y="97.3">VDD33</text>
<text x="204.6" y="97.3">V33A</text>
<text x="62.9" y="106">nOE</text>
<text x="62.9" y="107.9">nWE</text>
<text x="81.1" y="103.1">VDD33</text>
<text x="62.9" y="113.7">ADDR2</text>
<text x="31.2" y="116.5">J1-Port</text>
<text x="44.6" y="119.4">nGCS3</text>
<text x="44.6" y="123.3">EINT0</text>
<text x="81.1" y="124.2">VDD33</text>
<text x="44.6" y="127.1">nSS-SPI0 (NET-RST)</text>
<text x="188" y="129">VDD33</text>
<text x="211.7" y="129">V33A</text>
<text x="77.5" y="132.9">VDD33</text>
<text x="83.1" y="144.4">PW-RST</text>
</g>
<g font-size="1.7" fill="#000080">
<text x="190.5" y="42.6">C101</text>
<text x="201.1" y="48">R96</text>
<text x="205" y="48">R97</text>
<text x="208.8" y="48">R98</text>
<text x="212.6" y="48">R99</text>
<text x="156.1" y="53.7">C91</text>
<text x="167.5" y="52.2">C92</text>
<text x="174.2" y="48.2">R49</text>
<text x="174.2" y="50.1">0</text>
<text x="190.5" y="48.4">0.01uF/1KV</text>
<text x="201.1" y="49.7">75</text>
<text x="205" y="49.7">75</text>
<text x="208.8" y="49.7">75</text>
<text x="212.6" y="49.7">75</text>
<text x="77.1" y="58.9">RP13</text>
<text x="82.9" y="58.9">22</text>
<text x="96.5" y="56">U22</text>
<text x="147.3" y="55.7">R80</text>
<text x="147.3" y="57.4">6.8K</text>
<text x="155" y="59.5">R88</text>
<text x="156.1" y="55.5">0.1uFAGND1</text>
<text x="169.4" y="57.8">0.1uF</text>
<text x="181.1" y="56">U23</text>
<text x="215.7" y="56">CZ8</text>
<text x="151.1" y="61.4">R86</text>
<text x="151.1" y="63.2">49.9</text>
<text x="155" y="61.2">49.9</text>
<text x="74.2" y="76">RP11</text>
<text x="181.1" y="75.2">HR601680</text>
<text x="215.7" y="77.9">RJ45</text>
<text x="74.2" y="83.7">RP12</text>
<text x="151.1" y="80.6">R87</text>
<text x="151.1" y="82.4">49.9</text>
<text x="155" y="82.5">R89</text>
<text x="175.3" y="82.5">C93</text>
<text x="192.5" y="79.1">C100</text>
<text x="155" y="84.3">49.9</text>
<text x="175.3" y="84.3">0.1uF</text>
<text x="190.5" y="84.7">0.01uF/1KV</text>
<text x="192.5" y="87.9">R90</text>
<text x="148.4" y="92.4">C90</text>
<text x="148.4" y="94.3">0.1uF</text>
<text x="192.5" y="91.6">0</text>
<text x="192.7" y="99.3">L6</text>
<text x="197.5" y="99.3">CBG201209U151B</text>
<text x="159.6" y="105.8">LED5</text>
<text x="159.6" y="107.7">GRN</text>
<text x="171.9" y="105.8">LED6</text>
<text x="171.9" y="107.7">GRN</text>
<text x="180.7" y="109.6">LED7</text>
<text x="180.7" y="111.5">RED</text>
<text x="52.3" y="119.4">(NET-AEN)</text>
<text x="152.1" y="118.7">R51</text>
<text x="157.9" y="114.8">R52</text>
<text x="157.9" y="118.3">470</text>
<text x="52.3" y="123.3">(NET-INT)</text>
<text x="148.2" y="122.5">R50</text>
<text x="148.2" y="125.9">1K</text>
<text x="152.1" y="122.1">470</text>
<text x="161.7" y="125.2">C107</text>
<text x="33.1" y="127.1">(GPG2)</text>
<text x="161.7" y="130.7">22P</text>
<text x="157.1" y="132.5">X3</text>
<text x="157.1" y="134.2">25MHz</text>
<text x="161.7" y="136.7">C108</text>
<text x="177.3" y="134.4">C94</text>
<text x="177.3" y="136.1">0.1uF</text>
<text x="185" y="134.4">C95</text>
<text x="185" y="136.1">0.1uF</text>
<text x="192.7" y="134.4">C96</text>
<text x="192.7" y="136.1">0.1uF</text>
<text x="200.3" y="134.4">C97</text>
<text x="200.3" y="136.1">0.1uF</text>
<text x="208" y="134.4">C98</text>
<text x="208" y="136.1">0.1uF</text>
<text x="215.7" y="134.4">C99</text>
<text x="215.7" y="136.1">0.1uF</text>
<text x="81.1" y="138.2">R58</text>
<text x="81.1" y="140.9">4.7K</text>
<text x="147.3" y="141.1">R28</text>
<text x="147.3" y="143.8">10K</text>
<text x="161.7" y="142.3">22P</text>
<text x="80.8" y="148.2">+</text>
<text x="82.3" y="149.8">C106</text>
<text x="96.5" y="148.2">DM9000E</text>
<text x="82.3" y="151.5">10uF/16V</text>
<text x="227.2" y="182.8">MagicARM2410 (10M/100M NET)</text>
<text x="238.8" y="188.6">5</text>
</g>
<g font-size="1.7" fill="#f00">
<text x="156.5" y="51.2">AGND1</text>
<text x="121.5" y="75.2">PHY/Fiber</text>
<text x="146.9" y="72.4">AGND1</text>
<text x="182.7" y="82">AGND1</text>
<text x="106.1" y="86.8">EX_BUS</text>
<text x="170.5" y="88.7">AGND1</text>
<text x="206.5" y="89.7">AGND1</text>
<text x="143.6" y="98.3">AGND1</text>
<text x="117.7" y="104.1">MII</text>
<text x="119.6" y="125.2">LED</text>
<text x="108.1" y="130.9">Miscell</text>
<text x="119.6" y="132.9">CLK</text>
<text x="123.4" y="140.5">EEP</text>
<text x="210.9" y="140.5">AGND1</text>
</g>
</svg>
